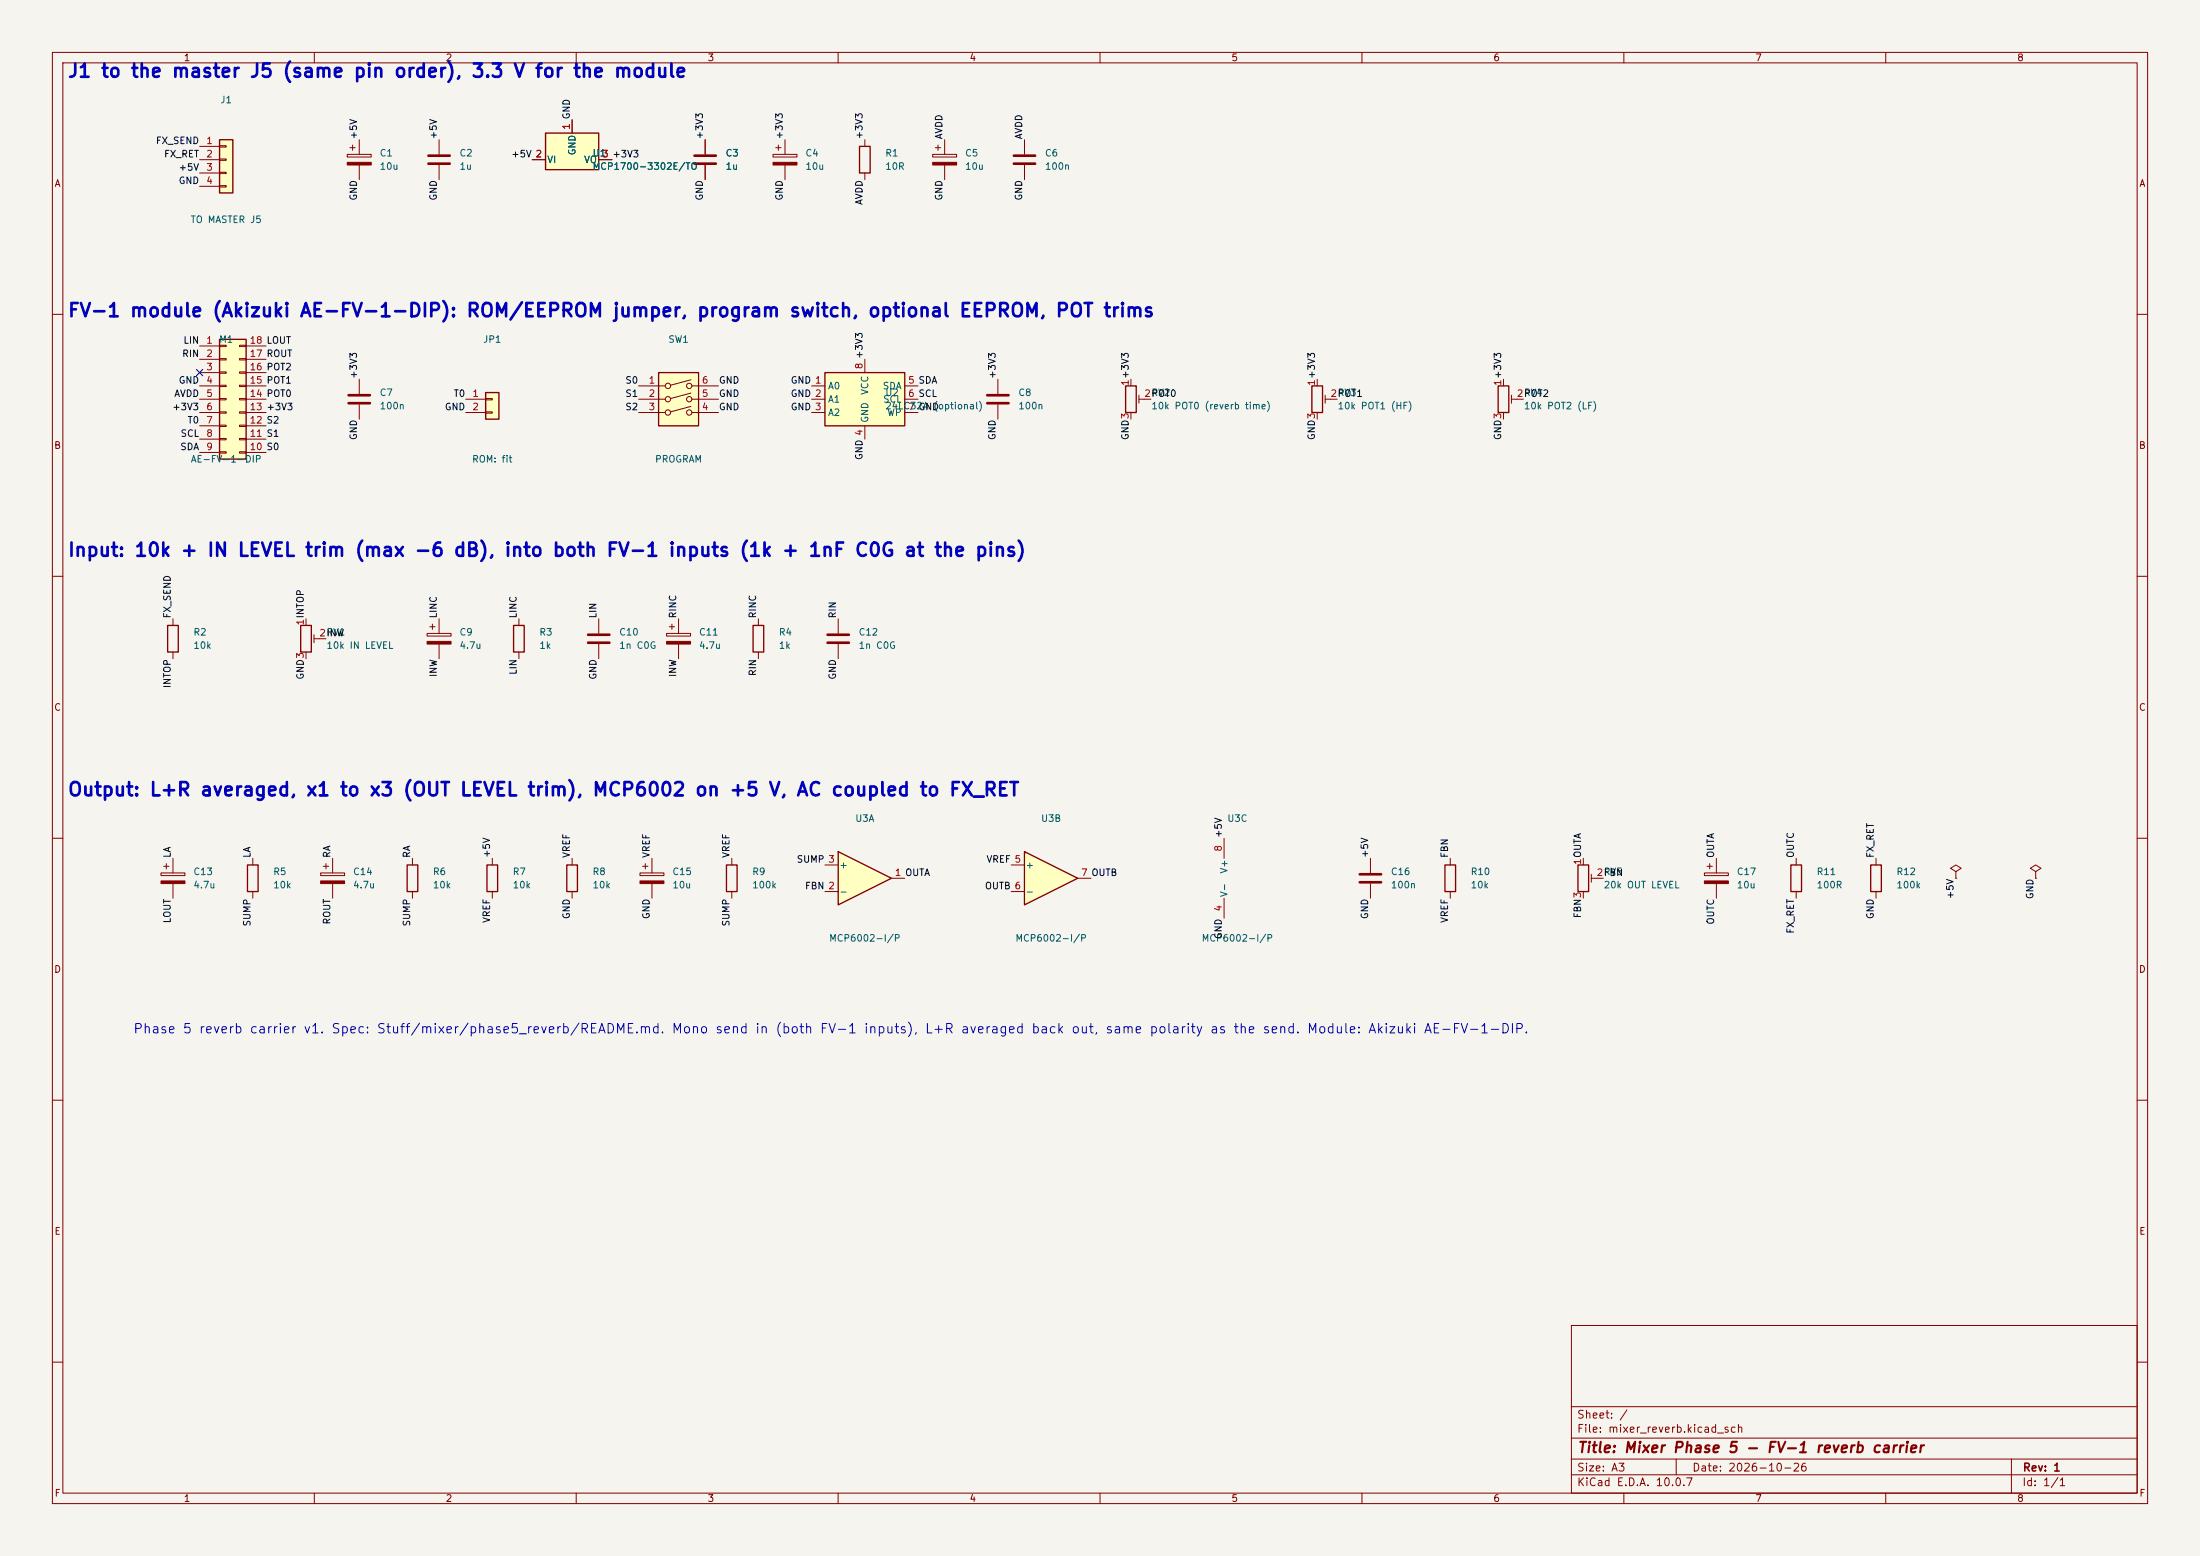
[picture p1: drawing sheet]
<svg xmlns="http://www.w3.org/2000/svg" width="420mm" height="297mm" viewBox="0 0 420 297" stroke-linecap="round" stroke-linejoin="round" font-family="sans-serif">
<path d="M0 0h420v297h-420z" fill="#f5f4ef" stroke="#f5f4ef" stroke-width=".19"/>
<g fill="none" stroke="#840000" stroke-width=".19">
<path d="M10 10h400v277h-400zM12 12h396v273h-396zM60 10v2M110 10v2M160 10v2M210 10v2M260 10v2M310 10v2M360 10v2M10 60h2M408 60h2M10 110h2"/>
<path d="M408 110h2M10 160h2M408 160h2M10 210h2M408 210h2M300 253h108v32h-108zM10 260h2M300 278.5h108M300 274.5h108M300 268.5h108M320 278.5v3M384 278.5v6.5"/>
<path d="M408 260h2M60 285v2M110 285v2M160 285v2M210 285v2M260 285v2M300 281.5h108M310 285v2M360 285v2"/>
</g>
<path d="M92.7 74.9h2.5v5.1h-2.5z" fill="#ffffc2"/>
<path d="M92.7 74.9h2.5v5.1h-2.5zM286 73.7h2v5h-2z" fill="none" stroke="#840000" stroke-width=".25"/>
<g fill="none" stroke="#840000" stroke-width=".19">
<path d="M83.8 26.7v2.8M83.8 31.5v2.8M178.1 29.5h4.5v.5h-4.5zM178.6 28.2h1M179.1 27.7v1M180.3 26.7v2.8M180.3 31.5v2.8M88.9 76.2h3.8M88.9 78.7h3.8M92.7 76.1h1.3v.2h-1.3zM92.7 78.6h1.3v.3h-1.3zM287 72.4v1.3"/>
<path d="M287 78.7v1.3M288.5 76.2h2.3M288.5 75.4v1.6"/>
</g>
<path d="M178.1 31h4.5v.5h-4.5z" fill="#840000" stroke="#840000" stroke-width=".19"/>
<path d="M81.8 29.7h4.1M81.8 31.2h4.1" fill="none" stroke="#840000" stroke-width=".51"/>
<path d="M104.1 25.4h10.2v7h-10.2z" fill="#ffffc2"/>
<path d="M104.1 25.4h10.2v7h-10.2zM164.1 27.9h2v5.1h-2zM214.9 73.7h2v5h-2zM250.4 73.7h2.1v5h-2.1zM47.2 165.1h2.1v5.1h-2.1zM108.2 165.1h2v5.1h-2z" fill="none" stroke="#840000" stroke-width=".25"/>
<g fill="none" stroke="#840000" stroke-width=".19">
<path d="M101.6 30.5h2.5M109.2 22.9v2.5M114.3 30.5h2.5M134.6 26.7v2.8M134.6 31.5v2.8M147.6 29.5h4.5v.5h-4.5zM148.1 28.2h1M148.6 27.7v1M149.9 26.7v2.8M149.9 31.5v2.8M165.1 26.7v1.2M165.1 33v1.3"/>
<path d="M195.6 26.7v2.8M195.6 31.5v2.8M190.5 72.4v2.8M190.5 77.2v2.8M215.9 72.4v1.3M215.9 78.7v1.3M217.4 76.2h2.3M217.4 75.4v1.6M251.5 72.4v1.3M251.5 78.7v1.3M253 75.4v1.6M253 76.2h2.3"/>
<path d="M127.8 119.6h1M128.3 119.1v1M129.5 118.1v2.8M160 118.1v2.8M127.3 120.9h4.5v.5h-4.5zM129.5 122.9v2.8M160 122.9v2.8M30.7 166.6h4.6v.5h-4.6zM31.2 165.4h1.1M31.7 164.8v1.1M33 163.8v2.8M33 168.7v2.8"/>
<path d="M48.3 163.8v1.3M48.3 170.2v1.3M109.2 163.8v1.3M109.2 170.2v1.3M122.2 166.6h4.5v.5h-4.5zM122.7 165.4h1M123.2 164.8v1.1M124.5 163.8v2.8M124.5 168.7v2.8"/>
</g>
<path d="M132.6 29.7h4.1M132.6 31.2h4.1M193.5 29.7h4.1M193.5 31.2h4.1M188.5 75.4h4M188.5 77h4M158 121.2h4.1M158 122.7h4.1" fill="none" stroke="#840000" stroke-width=".51"/>
<g fill="#840000" stroke="#840000" stroke-width=".19">
<path d="M30.7 168.1h4.6v.6h-4.6z"/>
<path d="M147.6 31h4.5v.5h-4.5z"/>
<path d="M127.3 122.4h4.5v.5h-4.5z"/>
<path d="M122.2 168.1h4.5v.6h-4.5z"/>
</g>
<path d="M157.5 71.1h15.2v10.2h-15.2z" fill="#ffffc2"/>
<path d="M157.5 71.1h15.2v10.2h-15.2zM143.8 119.4h2v5.1h-2z" fill="none" stroke="#840000" stroke-width=".25"/>
<path d="M154.9 73.7h2.6M154.9 76.2h2.6M154.9 78.7h2.6M165.1 68.6v2.5M172.7 73.7h2.6M172.7 76.2h2.6M172.7 78.7h2.6M165.1 81.3v2.5M144.8 118.1v1.3M144.8 124.5v1.2" fill="none" stroke="#840000" stroke-width=".19"/>
<path d="M125.7 71.1h7.6v10.2h-7.6z" fill="#ffffc2"/>
<g fill="none" stroke="#840000" stroke-width=".19">
<path d="M121.9 73.7h5.1M121.9 76.2h5.1M121.9 78.7h5.1M131.9 72.5l-3.9 1M131.9 75l-3.9 1.1M131.9 77.6l-3.9 1M132.1 73.7h5.1M132.1 76.2h5.1M132.1 78.7h5.1M61.2 166.6h4.6v.5h-4.6zM61.7 165.4h1M62.2 164.8v1.1"/>
<path d="M63.5 163.8v2.8M63.5 168.7v2.8M78.7 163.8v1.3M78.7 170.2v1.3M94 163.8v1.3M94 170.2v1.3M342.9 163.8v1.3M342.9 170.2v1.3"/>
<circle cx="127.5" cy="78.7" r=".51"/>
<circle cx="127.5" cy="73.7" r=".51"/>
<circle cx="127.5" cy="76.2" r=".51"/>
<circle cx="131.6" cy="78.7" r=".51"/>
<circle cx="131.6" cy="73.7" r=".51"/>
<circle cx="131.6" cy="76.2" r=".51"/>
</g>
<path d="M125.7 71.1h7.6v10.2h-7.6zM77.7 165.1h2.1v5.1h-2.1zM93 165.1h2v5.1h-2zM341.9 165.1h2v5.1h-2z" fill="none" stroke="#840000" stroke-width=".25"/>
<path d="M61.2 168.1h4.6v.6h-4.6z" fill="#840000" stroke="#840000" stroke-width=".19"/>
<path d="M41.9 64.8h5.1v22.8h-5.1z" fill="#ffffc2"/>
<path d="M41.9 64.8h5.1v22.8h-5.1zM32 119.4h2v5.1h-2zM57.4 119.4h2v5.1h-2z" fill="none" stroke="#840000" stroke-width=".25"/>
<g fill="none" stroke="#840000" stroke-width=".19">
<path d="M38.1 66h3.8M38.1 68.6h3.8M38.1 71.1h3.8M38.1 73.7h3.8M38.1 76.2h3.8M38.1 78.7h3.8M41.9 65.9h1.3v.3h-1.3zM41.9 68.5h1.3v.2h-1.3zM41.9 71h1.3v.2h-1.3zM41.9 73.5h1.3v.3h-1.3zM41.9 76.1h1.3v.2h-1.3zM41.9 78.6h1.3v.3h-1.3z"/>
<path d="M45.7 65.9h1.3v.3h-1.3zM45.7 68.5h1.3v.2h-1.3zM45.7 71h1.3v.2h-1.3zM45.7 73.5h1.3v.3h-1.3zM45.7 76.1h1.3v.2h-1.3zM45.7 78.6h1.3v.3h-1.3zM47 66h3.8M47 68.6h3.8M47 71.1h3.8M47 73.7h3.8M47 76.2h3.8M47 78.7h3.8"/>
<path d="M68.6 72.4v2.8M68.6 77.2v2.8M38.1 81.3h3.8M38.1 83.8h3.8M38.1 86.4h3.8M41.9 81.2h1.3v.2h-1.3zM41.9 83.7h1.3v.2h-1.3zM41.9 86.2h1.3v.3h-1.3zM45.7 81.2h1.3v.2h-1.3zM45.7 83.7h1.3v.2h-1.3zM45.7 86.2h1.3v.3h-1.3zM47 81.3h3.8"/>
<path d="M47 83.8h3.8M47 86.4h3.8M33 118.1v1.3M58.4 118.1v1.3M33 124.5v1.2M58.4 124.5v1.2M59.9 121.2v1.5M59.9 121.9h2.3"/>
</g>
<path d="M66.5 75.4h4.1M66.5 77h4.1" fill="none" stroke="#840000" stroke-width=".51"/>
<path d="M41.9 26.7h2.5v10.1h-2.5z" fill="#ffffc2"/>
<path d="M41.9 26.7h2.5v10.1h-2.5zM98 119.4h2.1v5.1h-2.1zM138.7 165.1h2v5.1h-2z" fill="none" stroke="#840000" stroke-width=".25"/>
<g fill="none" stroke="#840000" stroke-width=".19">
<path d="M38.1 27.9h3.8M38.1 30.5h3.8M38.1 33h3.8M38.1 35.6h3.8M41.9 27.8h1.3v.3h-1.3zM41.9 30.4h1.3v.2h-1.3zM41.9 32.9h1.3v.2h-1.3zM41.9 35.4h1.3v.3h-1.3zM66.3 29.5h4.6v.5h-4.6zM66.8 28.2h1M67.3 27.7v1M68.6 26.7v2.8"/>
<path d="M68.6 31.5v2.8M82 119.6h1.1M82.5 119.1v1M83.8 118.1v2.8M99.1 118.1v1.3M114.3 118.1v2.8M81.5 120.9h4.6v.5h-4.6zM83.8 122.9v2.8M99.1 124.5v1.2M114.3 122.9v2.8M139.7 163.8v1.3M139.7 170.2v1.3"/>
<path d="M388.6 166.4l1-.7-1-.6-1 .6 1 .7v1.2M388.6 167.6h.1"/>
</g>
<g fill="#840000" stroke="#840000" stroke-width=".19">
<path d="M66.3 31h4.6v.5h-4.6z"/>
<path d="M81.5 122.4h4.6v.5h-4.6z"/>
</g>
<path d="M112.3 121.2h4M112.3 122.7h4" fill="none" stroke="#840000" stroke-width=".51"/>
<path d="M160 162.6l10.2 5-10.2 5.1z" fill="#ffffc2"/>
<path d="M160 162.6l10.2 5-10.2 5.1zM357.1 165.1h2.1v5.1h-2.1z" fill="none" stroke="#840000" stroke-width=".25"/>
<path d="M157.5 170.2h2.5M157.5 165.1h2.5M170.2 167.6h2.5M358.1 163.8v1.3M358.1 170.2v1.3M373.4 166.4l1-.7-1-.6-1 .6 1 .7v1.2M373.4 167.6h.1" fill="none" stroke="#840000" stroke-width=".19"/>
<path d="M195.6 162.6l10.1 5-10.1 5.1z" fill="#ffffc2"/>
<path d="M195.6 162.6l10.1 5-10.1 5.1zM275.8 165.1h2.1v5.1h-2.1zM301.2 165.1h2.1v5.1h-2.1z" fill="none" stroke="#840000" stroke-width=".25"/>
<g fill="none" stroke="#840000" stroke-width=".19">
<path d="M101.6 30.5h2.5M109.2 22.9v2.5M114.3 30.5h2.5M134.6 26.7v2.8M134.6 31.5v2.8M193 165.1h2.6M193 170.2h2.6M205.7 167.6h2.6M233.7 160v3.8M233.7 171.5v3.8M261.6 163.8v2.8M261.6 168.7v2.8"/>
<path d="M276.9 163.8v1.3M276.9 170.2v1.3M302.3 163.8v1.3M302.3 170.2v1.3M303.8 167.6h2.3M303.8 166.9v1.5M325.4 166.6h4.5v.5h-4.5zM325.9 165.4h1M326.4 164.8v1.1M327.7 163.8v2.8M327.7 168.7v2.8"/>
</g>
<path d="M259.6 166.9h4.1M259.6 168.4h4.1" fill="none" stroke="#840000" stroke-width=".51"/>
<path d="M325.4 168.1h4.5v.6h-4.5z" fill="#840000" stroke="#840000" stroke-width=".19"/>
<path d="M37.5 70.5l1.2 1.2M38.7 70.5l-1.2 1.2" fill="none" stroke="#000084" stroke-width=".19"/>
<g font-size="2.5" fill="#0000c2">
<text x="12.8" y="15.4">J1 to the master J5 (same pin order), 3.3 V for the module</text>
<text x="12.8" y="61.1">FV-1 module (Akizuki AE-FV-1-DIP): ROM/EEPROM jumper, program switch, optional EEPROM, POT trims</text>
<text x="12.8" y="106.9">Input: 10k + IN LEVEL trim (max -6 dB), into both FV-1 inputs (1k + 1nF C0G at the pins)</text>
<text x="12.8" y="152.6">Output: L+R averaged, x1 to x3 (OUT LEVEL trim), MCP6002 on +5 V, AC coupled to FX_RET</text>
</g>
<text font-size="2" fill="#840000" x="301" y="277.8">Title: Mixer Phase 5 - FV-1 reverb carrier</text>
<text font-size="1.8" fill="#0000c2" x="25.3" y="197.7">Phase 5 reverb carrier v1. Spec: Stuff/mixer/phase5_reverb/README.md. Mono send in (both FV-1 inputs), L+R averaged back out, same polarity as the send. Module: Akizuki AE-FV-1-DIP.</text>
<g font-size="1.5" fill="#840000">
<text x="300.9" y="273.8">File: mixer_reverb.kicad_sch</text>
<text x="300.9" y="271.1">Sheet: /</text>
<text x="300.9" y="281.2">Size: A3</text>
<text x="322.9" y="281.2">Date: 2026-10-26</text>
<text x="386" y="281.2">Rev: 1</text>
<text x="300.9" y="284">KiCad E.D.A. 10.0.7</text>
<text x="385.9" y="284">Id: 1/1</text>
</g>
<g font-size="1.3" fill="#840000">
<text x="35" y="12">1</text>
<text x="85" y="12">2</text>
<text x="135" y="12">3</text>
<text x="185" y="12">4</text>
<text x="235" y="12">5</text>
<text x="285" y="12">6</text>
<text x="335" y="12">7</text>
<text x="385" y="12">8</text>
<text x="10.3" y="36">A</text>
<text x="408.3" y="36">A</text>
<text x="10.2" y="86">B</text>
<text x="408.2" y="86">B</text>
<text x="10.2" y="136">C</text>
<text x="408.2" y="136">C</text>
<text x="10.2" y="186">D</text>
<text x="408.2" y="186">D</text>
<text x="10.3" y="236">E</text>
<text x="408.3" y="236">E</text>
<text x="10.3" y="286">F</text>
<text x="35" y="287">1</text>
<text x="85" y="287">2</text>
<text x="135" y="287">3</text>
<text x="185" y="287">4</text>
<text x="235" y="287">5</text>
<text x="285" y="287">6</text>
<text x="335" y="287">7</text>
<text x="385" y="287">8</text>
<text x="408.3" y="286">F</text>
</g>
<g font-size="1.3" fill="#006464">
<text x="42" y="20">J1</text>
<text x="110.2" y="29.8" transform="rotate(-90 110.2 29.8)">GND</text>
<text x="72.4" y="30.2">C1</text>
<text x="72.4" y="32.7">10u</text>
<text x="87.6" y="30.2">C2</text>
<text x="87.6" y="32.7">1u</text>
<text x="104.4" y="31.4">VI</text>
<text x="111.4" y="31.4">VO</text>
<text x="113" y="30.2">U1</text>
<text x="113" y="32.7">MCP1700-3302E/TO</text>
<text x="138.4" y="30.2">C3</text>
<text x="138.4" y="32.7">1u</text>
<text x="153.7" y="30.2">C4</text>
<text x="153.7" y="32.7">10u</text>
<text x="168.9" y="30.2">R1</text>
<text x="168.9" y="32.7">10R</text>
<text x="184.1" y="30.2">C5</text>
<text x="184.1" y="32.7">10u</text>
<text x="199.4" y="30.2">C6</text>
<text x="199.4" y="32.7">100n</text>
<text x="36.3" y="42.9">TO MASTER J5</text>
<text x="41.7" y="65.7">M1</text>
<text x="92.1" y="65.7">JP1</text>
<text x="127.5" y="65.7">SW1</text>
<text x="72.4" y="75.9">C7</text>
<text x="158" y="74.6">A0</text>
<text x="158" y="77.2">A1</text>
<text x="166.1" y="75.5" transform="rotate(-90 166.1 75.5)">VCC</text>
<text x="168.4" y="74.6">SDA</text>
<text x="168.5" y="77.2">SCL</text>
<text x="168.9" y="75.9">U2</text>
<text x="194.3" y="75.9">C8</text>
<text x="219.7" y="75.9">RV2</text>
<text x="255.3" y="75.9">RV3</text>
<text x="290.8" y="75.9">RV4</text>
<text x="72.4" y="78.4">100n</text>
<text x="158" y="79.7">A2</text>
<text x="166.1" y="80.8" transform="rotate(-90 166.1 80.8)">GND</text>
<text x="168.9" y="78.4">24LC32A (optional)</text>
<text x="169.3" y="79.7">WP</text>
<text x="194.3" y="78.4">100n</text>
<text x="219.7" y="78.4">10k POT0 (reverb time)</text>
<text x="255.3" y="78.4">10k POT1 (HF)</text>
<text x="290.8" y="78.4">10k POT2 (LF)</text>
<text x="36.3" y="88.6">AE-FV-1-DIP</text>
<text x="90" y="88.6">ROM: fit</text>
<text x="124.9" y="88.6">PROGRAM</text>
<text x="36.8" y="121.6">R2</text>
<text x="36.8" y="124.2">10k</text>
<text x="62.2" y="121.6">RV1</text>
<text x="62.2" y="124.2">10k IN LEVEL</text>
<text x="87.6" y="121.6">C9</text>
<text x="87.6" y="124.2">4.7u</text>
<text x="102.9" y="121.6">R3</text>
<text x="102.9" y="124.2">1k</text>
<text x="118.1" y="121.6">C10</text>
<text x="118.1" y="124.2">1n C0G</text>
<text x="133.3" y="121.6">C11</text>
<text x="133.3" y="124.2">4.7u</text>
<text x="148.6" y="121.6">R4</text>
<text x="148.6" y="124.2">1k</text>
<text x="163.8" y="121.6">C12</text>
<text x="163.8" y="124.2">1n C0G</text>
<text x="163.2" y="157.2">U3A</text>
<text x="198.6" y="157.2">U3B</text>
<text x="234.2" y="157.2">U3C</text>
<text x="36.8" y="167.3">C13</text>
<text x="52.1" y="167.3">R5</text>
<text x="67.3" y="167.3">C14</text>
<text x="82.5" y="167.3">R6</text>
<text x="97.8" y="167.3">R7</text>
<text x="113" y="167.3">R8</text>
<text x="128.3" y="167.3">C15</text>
<text x="143.5" y="167.3">R9</text>
<text x="160.1" y="166.1">+</text>
<text x="195.7" y="166.1">+</text>
<text x="234.6" y="166.8" transform="rotate(-90 234.6 166.8)">V+</text>
<text x="265.4" y="167.3">C16</text>
<text x="280.7" y="167.3">R10</text>
<text x="306.1" y="167.3">RV5</text>
<text x="331.5" y="167.3">C17</text>
<text x="346.7" y="167.3">R11</text>
<text x="361.9" y="167.3">R12</text>
<text x="36.8" y="169.9">4.7u</text>
<text x="52.1" y="169.9">10k</text>
<text x="67.3" y="169.9">4.7u</text>
<text x="82.5" y="169.9">10k</text>
<text x="97.8" y="169.9">10k</text>
<text x="113" y="169.9">10k</text>
<text x="128.3" y="169.9">10u</text>
<text x="143.5" y="169.9">100k</text>
<text x="160.1" y="171.1">-</text>
<text x="195.7" y="171.1">-</text>
<text x="234.6" y="171.3" transform="rotate(-90 234.6 171.3)">V-</text>
<text x="265.4" y="169.9">100n</text>
<text x="280.7" y="169.9">10k</text>
<text x="306.1" y="169.9">20k OUT LEVEL</text>
<text x="331.5" y="169.9">10u</text>
<text x="346.7" y="169.9">100R</text>
<text x="361.9" y="169.9">100k</text>
<text x="158.2" y="180">MCP6002-I/P</text>
<text x="193.7" y="180">MCP6002-I/P</text>
<text x="229.3" y="180">MCP6002-I/P</text>
</g>
<g font-size="1.3" fill="#0f0f0f">
<text x="29.6" y="27.8">FX_SEND</text>
<text x="68.5" y="26.7" transform="rotate(-90 68.5 26.7)">+5V</text>
<text x="83.7" y="26.7" transform="rotate(-90 83.7 26.7)">+5V</text>
<text x="134.5" y="26.7" transform="rotate(-90 134.5 26.7)">+3V3</text>
<text x="149.7" y="26.7" transform="rotate(-90 149.7 26.7)">+3V3</text>
<text x="165" y="26.7" transform="rotate(-90 165 26.7)">+3V3</text>
<text x="180.2" y="26.7" transform="rotate(-90 180.2 26.7)">AVDD</text>
<text x="195.5" y="26.7" transform="rotate(-90 195.5 26.7)">AVDD</text>
<text x="31.2" y="30.4">FX_RET</text>
<text x="34" y="35.4">GND</text>
<text x="34" y="32.9">+5V</text>
<text x="97.5" y="30.4">+5V 2</text>
<text x="68.5" y="38.4" transform="rotate(-90 68.5 38.4)">GND</text>
<text x="83.7" y="38.4" transform="rotate(-90 83.7 38.4)">GND</text>
<text x="134.5" y="38.4" transform="rotate(-90 134.5 38.4)">GND</text>
<text x="149.7" y="38.4" transform="rotate(-90 149.7 38.4)">GND</text>
<text x="165" y="39.2" transform="rotate(-90 165 39.2)">AVDD</text>
<text x="180.2" y="38.4" transform="rotate(-90 180.2 38.4)">GND</text>
<text x="195.5" y="38.4" transform="rotate(-90 195.5 38.4)">GND</text>
<text x="34.9" y="65.9">LIN</text>
<text x="34.7" y="68.5">RIN</text>
<text x="33.2" y="76.1">AVDD</text>
<text x="34" y="73.5">GND</text>
<text x="68.5" y="72.4" transform="rotate(-90 68.5 72.4)">+3V3</text>
<text x="86.5" y="76.1">T0</text>
<text x="119.3" y="73.5">S0</text>
<text x="119.3" y="76.1">S1</text>
<text x="137.1" y="76.1">GND</text>
<text x="137.1" y="73.5">GND</text>
<text x="150.8" y="73.5">GND 1</text>
<text x="150.8" y="76.1">GND 2</text>
<text x="190.4" y="72.4" transform="rotate(-90 190.4 72.4)">+3V3</text>
<text x="32.8" y="78.6">+3V3</text>
<text x="34.4" y="83.7">SCL</text>
<text x="35.7" y="81.2">T0</text>
<text x="84.8" y="78.6">GND</text>
<text x="119.3" y="78.6">S2</text>
<text x="137.1" y="78.6">GND</text>
<text x="150.8" y="78.6">GND 3</text>
<text x="34.3" y="86.2">SDA</text>
<text x="68.5" y="84.1" transform="rotate(-90 68.5 84.1)">GND</text>
<text x="165" y="87.9" transform="rotate(-90 165 87.9)">GND 4</text>
<text x="190.4" y="84.1" transform="rotate(-90 190.4 84.1)">GND</text>
<text x="215.8" y="84.1" transform="rotate(-90 215.8 84.1)">GND3</text>
<text x="251.3" y="84.1" transform="rotate(-90 251.3 84.1)">GND3</text>
<text x="286.9" y="84.1" transform="rotate(-90 286.9 84.1)">GND3</text>
<text x="32.9" y="118.1" transform="rotate(-90 32.9 118.1)">FX_SEND</text>
<text x="83.7" y="118.1" transform="rotate(-90 83.7 118.1)">LINC</text>
<text x="98.9" y="118.1" transform="rotate(-90 98.9 118.1)">LINC</text>
<text x="114.2" y="118.1" transform="rotate(-90 114.2 118.1)">LIN</text>
<text x="129.4" y="118.1" transform="rotate(-90 129.4 118.1)">RINC</text>
<text x="144.7" y="118.1" transform="rotate(-90 144.7 118.1)">RINC</text>
<text x="159.9" y="118.1" transform="rotate(-90 159.9 118.1)">RIN</text>
<text x="32.9" y="131.5" transform="rotate(-90 32.9 131.5)">INTOP</text>
<text x="58.3" y="129.8" transform="rotate(-90 58.3 129.8)">GND3</text>
<text x="83.7" y="129.3" transform="rotate(-90 83.7 129.3)">INW</text>
<text x="98.9" y="128.9" transform="rotate(-90 98.9 128.9)">LIN</text>
<text x="114.2" y="129.8" transform="rotate(-90 114.2 129.8)">GND</text>
<text x="129.4" y="129.3" transform="rotate(-90 129.4 129.3)">INW</text>
<text x="144.7" y="129.2" transform="rotate(-90 144.7 129.2)">RIN</text>
<text x="159.9" y="129.8" transform="rotate(-90 159.9 129.8)">GND</text>
<text x="233.6" y="160" transform="rotate(-90 233.6 160)">+5V</text>
<text x="32.9" y="163.9" transform="rotate(-90 32.9 163.9)">LA</text>
<text x="48.1" y="163.9" transform="rotate(-90 48.1 163.9)">LA</text>
<text x="63.4" y="163.9" transform="rotate(-90 63.4 163.9)">RA</text>
<text x="78.6" y="163.9" transform="rotate(-90 78.6 163.9)">RA</text>
<text x="93.9" y="163.9" transform="rotate(-90 93.9 163.9)">+5V</text>
<text x="109.1" y="163.9" transform="rotate(-90 109.1 163.9)">VREF</text>
<text x="124.3" y="163.9" transform="rotate(-90 124.3 163.9)">VREF</text>
<text x="139.6" y="163.9" transform="rotate(-90 139.6 163.9)">VREF</text>
<text x="152" y="165">SUMP 3</text>
<text x="188.2" y="165">VREF 5</text>
<text x="261.5" y="163.9" transform="rotate(-90 261.5 163.9)">+5V</text>
<text x="276.7" y="163.9" transform="rotate(-90 276.7 163.9)">FBN</text>
<text x="327.5" y="163.9" transform="rotate(-90 327.5 163.9)">OUTA</text>
<text x="342.8" y="163.9" transform="rotate(-90 342.8 163.9)">OUTC</text>
<text x="358" y="163.9" transform="rotate(-90 358 163.9)">FX_RET</text>
<text x="153.6" y="170.1">FBN 2</text>
<text x="187.9" y="170.1">OUTB 6</text>
<text x="373.3" y="171.7" transform="rotate(-90 373.3 171.7)">+5V</text>
<text x="388.5" y="171.7" transform="rotate(-90 388.5 171.7)">GND</text>
<text x="32.9" y="176.3" transform="rotate(-90 32.9 176.3)">LOUT</text>
<text x="48.1" y="176.9" transform="rotate(-90 48.1 176.9)">SUMP</text>
<text x="63.4" y="176.6" transform="rotate(-90 63.4 176.6)">ROUT</text>
<text x="78.6" y="176.9" transform="rotate(-90 78.6 176.9)">SUMP</text>
<text x="93.9" y="176.3" transform="rotate(-90 93.9 176.3)">VREF</text>
<text x="109.1" y="175.5" transform="rotate(-90 109.1 175.5)">GND</text>
<text x="124.3" y="175.5" transform="rotate(-90 124.3 175.5)">GND</text>
<text x="139.6" y="176.9" transform="rotate(-90 139.6 176.9)">SUMP</text>
<text x="233.6" y="179.4" transform="rotate(-90 233.6 179.4)">GND</text>
<text x="261.5" y="175.5" transform="rotate(-90 261.5 175.5)">GND</text>
<text x="276.7" y="176.3" transform="rotate(-90 276.7 176.3)">VREF</text>
<text x="302.1" y="175.4" transform="rotate(-90 302.1 175.4)">FBN3</text>
<text x="327.5" y="176.6" transform="rotate(-90 327.5 176.6)">OUTC</text>
<text x="342.8" y="178.3" transform="rotate(-90 342.8 178.3)">FX_RET</text>
<text x="358" y="175.5" transform="rotate(-90 358 175.5)">GND</text>
</g>
<g font-size="1.3" fill="#a90000">
<text x="39.3" y="27.8">1</text>
<text x="109.1" y="24.9" transform="rotate(-90 109.1 24.9)">1 GND</text>
<text x="109.1" y="24.9" transform="rotate(-90 109.1 24.9)">1</text>
<text x="39.3" y="30.3">2</text>
<text x="39.3" y="32.9">3</text>
<text x="39.3" y="35.4">4</text>
<text x="102.1" y="30.3">2</text>
<text x="114.8" y="30.3">3 +3V3</text>
<text x="114.8" y="30.3">3</text>
<text x="39.3" y="65.9">1</text>
<text x="47.6" y="65.9">18 LOUT</text>
<text x="39.3" y="68.4">2</text>
<text x="39.3" y="71">3</text>
<text x="47.6" y="71">16 POT2</text>
<text x="47.6" y="68.4">17 ROUT</text>
<text x="165" y="70.6" transform="rotate(-90 165 70.6)">8 +3V3</text>
<text x="39.3" y="73.5">4</text>
<text x="39.3" y="76.1">5</text>
<text x="47.6" y="76.1">14 POT0</text>
<text x="47.6" y="73.5">15 POT1</text>
<text x="90.1" y="76.1">1</text>
<text x="123.7" y="73.5">1</text>
<text x="123.7" y="76.1">2</text>
<text x="133.9" y="76.1">5</text>
<text x="133.9" y="73.5">6</text>
<text x="173.3" y="73.5">5 SDA</text>
<text x="173.3" y="76.1">6 SCL</text>
<text x="215.8" y="73.8" transform="rotate(-90 215.8 73.8)">1+3V3</text>
<text x="218.3" y="76.1">2POT0</text>
<text x="251.3" y="73.8" transform="rotate(-90 251.3 73.8)">1+3V3</text>
<text x="253.9" y="76.1">2POT1</text>
<text x="286.9" y="73.8" transform="rotate(-90 286.9 73.8)">1+3V3</text>
<text x="289.5" y="76.1">2POT2</text>
<text x="39.3" y="78.6">6</text>
<text x="39.3" y="81.1">7</text>
<text x="39.3" y="83.7">8</text>
<text x="47.6" y="83.7">11 S1</text>
<text x="47.6" y="81.1">12 S2</text>
<text x="47.6" y="78.6">13 +3V3</text>
<text x="90.1" y="78.6">2</text>
<text x="123.7" y="78.6">3</text>
<text x="133.9" y="78.6">4</text>
<text x="173.3" y="78.6">7 GND</text>
<text x="39.3" y="86.2">9</text>
<text x="47.6" y="86.2">10 S0</text>
<text x="58.3" y="119.5" transform="rotate(-90 58.3 119.5)">1INTOP</text>
<text x="60.9" y="121.8">2INW</text>
<text x="170.7" y="167.5">1 OUTA</text>
<text x="206.3" y="167.5">7 OUTB</text>
<text x="233.5" y="162.7" transform="rotate(-90 233.5 162.7)">8</text>
<text x="302.1" y="165.2" transform="rotate(-90 302.1 165.2)">1OUTA</text>
<text x="304.7" y="167.5">2FBN</text>
<text x="233.5" y="174.1" transform="rotate(-90 233.5 174.1)">4</text>
</g>
</svg>
